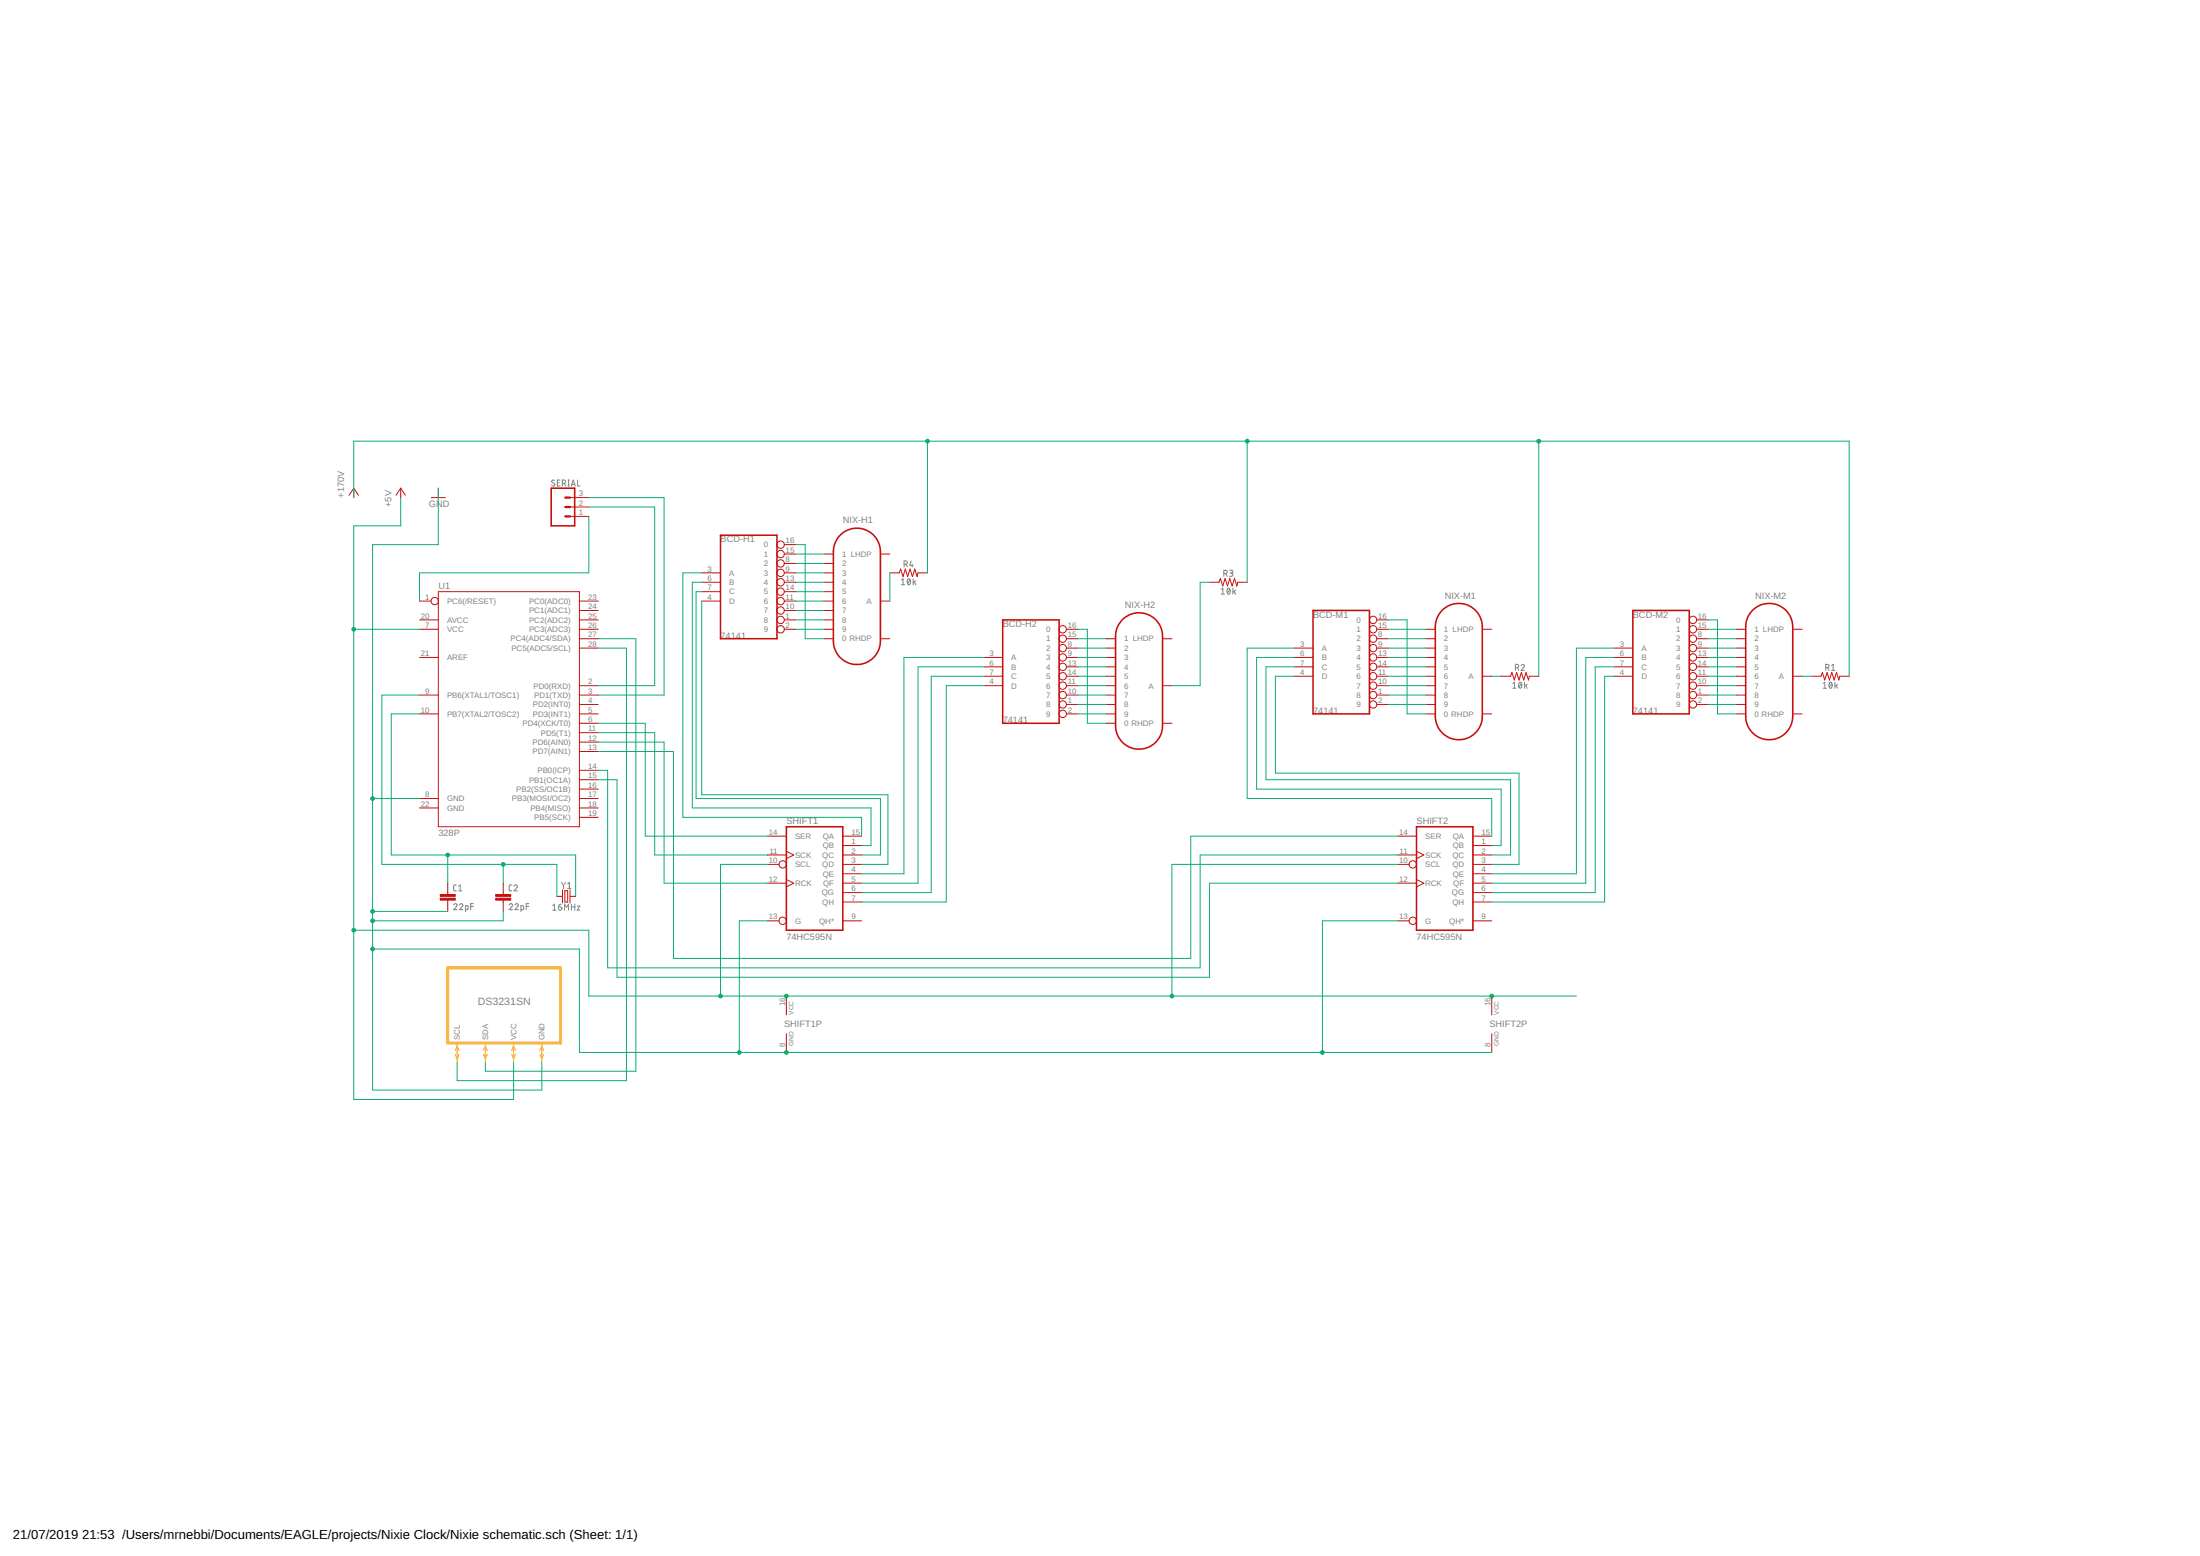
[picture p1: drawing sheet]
<svg xmlns="http://www.w3.org/2000/svg" width="594mm" height="420mm" viewBox="0 0 594 420" stroke-linecap="round" stroke-linejoin="round" font-family="sans-serif">
<g fill="none" stroke="#808080" stroke-width=".27">
<path d="M149.7 129.8a.41 .41 0 0 0-.5-.2 .41 .41 0 0 0-.1 .6l.5 .4a.41 .41 0 0 1 .1 .6 .41 .41 0 0 1-.6-.1l-.2-.1M150.5 130.3h.5M151.2 129.6h-.7v1.6h.7M151.8 130.5h.5a.44 .44 0 0 0 .5-.4 .44 .44 0 0 0-.5-.5h-.5v1.6M152.4 130.5l.4 .7M153.4 131.2h.3M153.4 129.6h.3M153.5 129.6v1.6M154.3 131.2l.5-1.6 .5 1.6M154.4 130.8h.8M156 129.6v1.6h.7M243.4 156.6l.5-.3v1.6"/>
<path d="M243.4 157.9h.9M244.1 152.4h.5a.46 .46 0 0 0 .4-.5 .46 .46 0 0 0-.4-.5h-.5v1.7M244.7 152.4l.3 .7M245.2 156.4l.2-.1a.89 .89 0 0 1 .5 .8 .89 .89 0 0 1-.6 .8l-.3-.8zM245.8 156.6l-.7 .9M246 151.4l-.3 1.3h.9M246.3 152.4v.7M246.6 156.3v1.6M246.9 157.1l.4 .8M247.3 156.8l-.7 .6M329.8 159.2l.4-.4v1.6M330.5 154.9h.4a.46 .46 0 0 0 .5-.5 .46 .46 0 0 0-.5-.4h-.4v1.6"/>
<path d="M331 154.9l.4 .7M331.5 158.9h.1a.81 .81 0 0 1 .6 .7 .81 .81 0 0 1-.6 .8l-.3-.8zM332 154h.6a.36 .36 0 0 1 .3 .3 .36 .36 0 0 1-.3 .4h-.4M332.1 159.2l-.7 .9M332.5 154.7a.46 .46 0 0 1 .4 .5 .46 .46 0 0 1-.4 .4h-.5M332.9 158.8v1.6M333.2 159.7l.5 .7M333.7 159.4l-.8 .5M329.8 160.4h.9M410.8 179.7a.45 .45 0 0 1 .6-.3 .45 .45 0 0 1 .1 .7l-.7 .9h.9M494.6 179.7l.4-.3v1.6M408.5 185.8h.9"/>
<path d="M408.5 184.6l.4-.4v1.6M409.2 180.3h.5a.46 .46 0 0 0 .4-.5 .46 .46 0 0 0-.4-.4h-.5v1.6M409.8 180.3l.3 .7M410.3 184.3l.1-.1a.86 .86 0 0 1 .6 .8 .86 .86 0 0 1-.5 .8 1.02 1.02 0 0 1-.2-1.5zM410.9 184.6l-.8 .9M411.7 184.2v1.6M412 185.1l.4 .7M412.4 184.8l-.7 .5M492.3 184.6l.5-.4v1.6M492.3 185.8h.9M493 180.3h.5a.46 .46 0 0 0 .4-.5 .46 .46 0 0 0-.4-.4h-.5v1.6M493.6 180.3l.3 .7"/>
<path d="M494.1 184.3l.1-.1a.81 .81 0 0 1 .6 .8 .81 .81 0 0 1-.6 .8l-.3-.8zM494.6 181h.9M494.7 184.6l-.7 .9M495.5 184.2v1.6M495.8 185.1l.4 .7M496.2 184.8l-.7 .5M123.2 239h-.6l-.1 .3v1l.7 .3M123.8 239.3l.5-.3v1.6M138.2 239h-.5l-.2 .3v1l.7 .3M138.8 239.3a.44 .44 0 0 1 .6-.3 .44 .44 0 0 1 .2 .7l-.8 .9h.9M151.6 238.3l.6 .8M152.2 239.1v.8"/>
<path d="M152.7 238.3l-.5 .8M153.3 238.7l.4-.4v1.6M153.3 239.9h.9M122.5 244.4a.44 .44 0 0 1 .6-.4 .44 .44 0 0 1 .2 .8l-.8 .8h.9M123.8 240.6h.9M124.1 244.4a.44 .44 0 0 1 .6-.4 .44 .44 0 0 1 .1 .8l-.7 .8h.9M125.7 245.6l.7-.1-.1-.9h-.6v1.6M127.1 244.8h.7M127.8 244h-.7v1.6M137.5 244.4a.44 .44 0 0 1 .6-.4 .44 .44 0 0 1 .2 .8l-.8 .8h.9M139.1 244.4a.44 .44 0 0 1 .6-.4 .44 .44 0 0 1 .1 .8l-.7 .8h.9M140.7 245.6l.7-.1-.2-.9h-.5v1.6"/>
<path d="M142.1 244.8h.7M142.8 244h-.7v1.6M149.2 244.5l.5-.4v1.7M149.2 245.8h1M150.8 244.9h.6a.45 .45 0 0 1 .3 .5 .45 .45 0 0 1-.5 .4 .45 .45 0 0 1-.4-.5zM151.5 244.1l-.4 .2-.3 .6M152.4 245.8v-1.7l.6 .9 .5-.9v1.7M154.3 244.9h.9M154.3 244.1v1.7M155.2 244.1v1.7M155.9 244.7h.7l-.7 1.1h.7"/>
</g>
<g fill="none" stroke="#c90d0c" stroke-width=".27">
<path d="M95.5 131.8l1.3 1.9M95.5 131.8l-1.2 1.9M95.5 131.8v2.6M108.2 131.8l1.3 1.9M108.2 131.8l-1.3 1.9M108.2 131.8v2.6M116.5 134.4h3.8M118.4 131.8v2.6M153.9 134.4h5.1M153.9 139.4h5.1M153.9 136.9h5.1M118.4 159.8h38.1v63.4h-38.1z"/>
<path d="M189.5 159.8h5.1M189.5 154.7h5.1M189.5 157.2h5.1M211.8 159.8h3.1M211.8 154.7h3.1M211.8 157.2h3.1M211.8 152.1h3.1M211.8 149.6h3.1M211.8 147.1h3.1M222.5 159.8h2.5M222.5 154.7h2.5M222.5 157.2h2.5"/>
<path d="M222.5 152.1h2.5M222.5 149.6h2.5M237.7 149.6h2.6M240.3 154.7h2.5l.4-1 .6 2 .7-2 .6 2 .6-2 .7 2 .6-2 .6 2 .3-1h2.5M326.6 157.2h2.6l.3-1 .7 2 .6-2 .6 2 .7-2 .6 2 .7-2 .6 2 .2-1h2.6M113.3 169.9h5.1M113.3 177.5h5.1M113.3 167.4h5.1M113.3 162.3h3.1M156.5 169.9h5M156.5 167.4h5M156.5 175h5"/>
<path d="M156.5 172.5h5M156.5 164.8h5M156.5 162.3h5M189.5 162.3h5.1M211.8 169.9h3.1M211.8 167.4h3.1M211.8 164.8h3.1M211.8 162.3h3.1M222.5 169.9h2.5M222.5 167.4h2.5M222.5 172.5h2.5M222.5 164.8h2.5"/>
<path d="M222.5 162.3h2.5M237.7 172.5h2.6M237.7 162.3h2.6M265.7 177.5h5.1M288 169.9h3.1M288 177.5h3.1M288 175h3.1M288 172.5h3.1M298.7 177.5h2.5M298.7 175h2.5M298.7 172.5h2.5M313.9 172.5h2.6"/>
<path d="M349.5 177.5h5.1M349.5 175h5.1M371.8 169.9h3.1M371.8 177.5h3.1M371.8 167.4h3.1M371.8 175h3.1M371.8 172.5h3.1M385 169.9h2.6M385 177.5h2.6M385 175h2.6M385 172.5h2.6M400.3 169.9h2.5"/>
<path d="M435.8 177.5h5.1M435.8 175h5.1M458.1 169.9h3.1M458.1 177.5h3.1M458.1 167.4h3.1M458.1 175h3.1M458.1 172.5h3.1M468.9 169.9h2.5M468.9 177.5h2.5M468.9 175h2.5M468.9 172.5h2.5M484.1 169.9h2.5"/>
<path d="M113.3 192.8h5.1M113.3 187.7h5.1M156.5 192.8h5M156.5 187.7h5M156.5 197.8h5M156.5 195.3h5M156.5 190.2h5M156.5 185.1h5M265.7 185.1h5.1M265.7 180.1h5.1M265.7 182.6h5.1M288 192.8h3.1"/>
<path d="M288 187.7h3.1M288 190.2h3.1M288 185.1h3.1M288 180.1h3.1M288 182.6h3.1M298.7 192.8h2.5M298.7 187.7h2.5M298.7 195.3h2.5M298.7 190.2h2.5M298.7 185.1h2.5M298.7 180.1h2.5M298.7 182.6h2.5"/>
<path d="M313.9 195.3h2.6M313.9 185.1h2.6M349.5 180.1h5.1M349.5 182.6h5.1M371.8 187.7h3.1M371.8 190.2h3.1M371.8 185.1h3.1M371.8 180.1h3.1M371.8 182.6h3.1M385 192.8h2.6M385 187.7h2.6M385 190.2h2.6"/>
<path d="M385 185.1h2.6M385 180.1h2.6M385 182.6h2.6M400.3 192.8h2.5M400.3 182.6h2.5M405.4 182.6h2.5l.4-1 .6 2 .7-2 .6 2 .6-2 .7 2 .6-2 .6 2 .3-1h2.5M435.8 180.1h5.1M435.8 182.6h5.1M458.1 187.7h3.1M458.1 190.2h3.1M458.1 185.1h3.1M458.1 180.1h3.1"/>
<path d="M458.1 182.6h3.1M468.9 192.8h2.5M468.9 187.7h2.5M468.9 190.2h2.5M468.9 185.1h2.5M468.9 180.1h2.5M468.9 182.6h2.5M484.1 192.8h2.5M484.1 182.6h2.5M489.2 182.6h2.5l.4-1 .6 2 .7-2 .6 2 .6-2 .7 2 .6-2 .6 2 .3-1h2.5M113.3 215.6h5.1M113.3 218.2h5.1"/>
<path d="M156.5 215.6h5M156.5 218.2h5M156.5 213.1h5M156.5 210.5h5M156.5 208h5M156.5 202.9h5M156.5 200.4h5M120.9 238.5v3M135.9 238.5v3M156.5 220.7h5M207.3 230.9h5M207.3 233.4h3.1"/>
<path d="M207.3 238.5h5M207.3 225.8h5M212.3 229.9l2 1-2 1M212.3 237.5l2 1-2 1M227.6 228.3h5.1M227.6 230.9h5.1M227.6 233.4h5.1M227.6 235.9h5.1M227.6 238.5h5.1M227.6 225.8h5.1M377.4 230.9h5.1M377.4 233.4h3.1"/>
<path d="M377.4 238.5h5.1M377.4 225.8h5.1M382.5 229.9l2 1-2 1M382.5 237.5l2 1-2 1M397.7 228.3h5.1M397.7 230.9h5.1M397.7 233.4h5.1M397.7 235.9h5.1M397.7 238.5h5.1M397.7 225.8h5.1M120.9 243.1v3M135.9 243.1v3"/>
<path d="M150.4 242h1.5M151.9 240.3v3.5M152.5 240.5h.8v3.1h-.8zM153.9 242h1.5M153.9 240.3v3.5M207.3 248.6h3.1M227.6 241h5.1M227.6 243.6h5.1M227.6 248.6h5.1M377.4 248.6h3.1M397.7 241h5.1M397.7 243.6h5.1"/>
<path d="M397.7 248.6h5.1M212.3 269v5M212.3 279.1v5.1M402.8 269v5M402.8 279.1v5.1"/>
<circle cx="210.8" cy="157.2" r=".99"/>
<circle cx="210.8" cy="154.7" r=".99"/>
<circle cx="210.8" cy="149.6" r=".99"/>
<circle cx="210.8" cy="152.1" r=".99"/>
<circle cx="210.8" cy="147.1" r=".99"/>
<circle cx="210.8" cy="159.8" r=".99"/>
<circle cx="117.4" cy="162.3" r=".99"/>
<circle cx="210.8" cy="167.4" r=".99"/>
<circle cx="210.8" cy="169.9" r=".99"/>
<circle cx="210.8" cy="162.3" r=".99"/>
<circle cx="210.8" cy="164.8" r=".99"/>
<circle cx="287" cy="172.5" r=".99"/>
<circle cx="287" cy="169.9" r=".99"/>
<circle cx="287" cy="175" r=".99"/>
<circle cx="287" cy="177.5" r=".99"/>
<circle cx="370.8" cy="169.9" r=".99"/>
<circle cx="370.8" cy="167.4" r=".99"/>
<circle cx="370.8" cy="172.5" r=".99"/>
<circle cx="370.8" cy="175" r=".99"/>
<circle cx="370.8" cy="177.5" r=".99"/>
<circle cx="457.2" cy="172.5" r=".99"/>
<circle cx="457.2" cy="169.9" r=".99"/>
<circle cx="457.2" cy="167.4" r=".99"/>
<circle cx="457.2" cy="177.5" r=".99"/>
<circle cx="457.2" cy="175" r=".99"/>
<circle cx="287" cy="190.2" r=".99"/>
<circle cx="287" cy="187.7" r=".99"/>
<circle cx="287" cy="185.1" r=".99"/>
<circle cx="287" cy="192.8" r=".99"/>
<circle cx="287" cy="180.1" r=".99"/>
<circle cx="287" cy="182.6" r=".99"/>
<circle cx="370.8" cy="182.6" r=".99"/>
<circle cx="370.8" cy="187.7" r=".99"/>
<circle cx="370.8" cy="185.1" r=".99"/>
<circle cx="370.8" cy="180.1" r=".99"/>
<circle cx="370.8" cy="190.2" r=".99"/>
<circle cx="457.2" cy="187.7" r=".99"/>
<circle cx="457.2" cy="182.6" r=".99"/>
<circle cx="457.2" cy="185.1" r=".99"/>
<circle cx="457.2" cy="180.1" r=".99"/>
<circle cx="457.2" cy="190.2" r=".99"/>
<circle cx="211.3" cy="233.4" r=".99"/>
<circle cx="381.5" cy="233.4" r=".99"/>
<circle cx="211.3" cy="248.6" r=".99"/>
<circle cx="381.5" cy="248.6" r=".99"/>
</g>
<path d="M148.8 131.8h6.4v10.2h-6.4zM194.6 144.5h15.2v28h-15.2zM226.9 144.5a6.3 6.3 0 0 1 6.9-1.4 6.3 6.3 0 0 1 3.9 5.9v24.1a6.4 6.4 0 0 1-6.3 6.3 6.4 6.4 0 0 1-6.4-6.3l.1-24.8 .6-2.1zM270.8 167.4h15.2v27.9h-15.2zM303.1 167.3a6.3 6.3 0 0 1 6.9-1.4 6.3 6.3 0 0 1 3.9 5.9v24.1a6.3 6.3 0 0 1-6.3 6.4 6.3 6.3 0 0 1-6.4-6.4l.1-24.8 .6-2zM354.6 164.8h15.2v28h-15.2zM389.4 164.8a6.3 6.3 0 0 1 7-1.4 6.3 6.3 0 0 1 3.9 5.9v24.1a6.3 6.3 0 0 1-6.4 6.3 6.3 6.3 0 0 1-6.3-6.3v-24.8l.6-2.1zM440.9 164.8h15.3v28h-15.3zM473.3 164.8a6.3 6.3 0 0 1 6.9-1.4 6.3 6.3 0 0 1 3.9 5.9v24.1a6.3 6.3 0 0 1-6.3 6.3 6.3 6.3 0 0 1-6.4-6.3v-24.8l.6-2.1zM212.3 223.2h15.3v28h-15.3zM382.5 223.2h15.2v28h-15.2z" fill="none" stroke="#c90d0c" stroke-width=".42"/>
<g fill="#c90d0c" stroke="#c90d0c" stroke-width=".27">
<path d="M118.9 242.5h4v.6h-4z"/>
<path d="M118.9 241.5h4v.5h-4z"/>
<path d="M133.9 242.5h4v.6h-4z"/>
<path d="M133.9 241.5h4v.5h-4z"/>
</g>
<path d="M152.7 134.4h1.2M152.7 136.9h1.2M152.7 139.4h1.2" fill="none" stroke="#c90d0c" stroke-width=".61"/>
<g fill="none" stroke="#0dab76" stroke-width=".27">
<path d="M250.4 119.1v35.6M336.8 119.1v38.1M415.5 119.1v63.5M95.5 134.4v-15.3h403.8v63.5M108.2 134.4v7.6h-12.7v154.9h43.2v-10.2M118.4 131.8v15.3h-17.8v147.2h45.7v-7.6M159 139.4v15.3h-45.7v7.6M159 134.4h20.3v53.3h-17.8M159 136.9h17.8v48.2h-15.3M189.5 159.8h-1.5v55.8h49.7v15.3h-5M189.5 154.7h-5.1v66h48.3v5.1M189.5 157.2h-2.6v61h48.3v10.1h-2.5"/>
<path d="M214.9 147.1h2.5v25.4h5.1M214.9 154.7h7.6M214.9 157.2h7.6M214.9 159.8h7.6M214.9 149.6h7.6M214.9 152.1h7.6M240.3 154.7v7.6M326.6 157.2h-2.5v27.9h-7.6M95.5 169.9h17.8M161.5 172.5h10.2v116.8h-40.6v-2.6M161.5 175h7.7v116.8h-45.8v-5.1M189.5 162.3v52.3h50.3v18.8h-7.1"/>
<path d="M214.9 169.9h7.6M214.9 162.3h7.6M214.9 164.8h7.6M214.9 167.4h7.6M265.7 177.5h-21.6v58.4h-11.4M291.1 169.9h2.5v25.4h5.1M291.1 172.5h7.6M291.1 175h7.6M291.1 177.5h7.6M349.5 175h-12.7v40.6h66v10.2M349.5 177.5h-10.2v35.6h66.1v15.2h-2.6M374.9 169.9h10.1"/>
<path d="M374.9 167.4h5.1v25.4h5M374.9 172.5h10.1M374.9 175h10.1M374.9 177.5h10.1M435.8 175h-10.1v60.9h-22.9M435.8 177.5h-7.6v61h-25.4M461.2 169.9h7.7M461.2 167.4h2.6v25.4h5.1M461.2 172.5h7.7M461.2 175h7.7M461.2 177.5h7.7M113.3 187.7h-10.2v45.7h47.3v8.6"/>
<path d="M113.3 192.8h-7.6v38.1h49.7v11.1M161.5 197.8h15.3v33.1h30.5M161.5 195.3h12.7v30.5h33.1M265.7 182.6h-14.2v58.4h-18.8M265.7 180.1h-17.8v58.4h-15.2M265.7 185.1h-10.2v58.5h-22.8M291.1 182.6h7.6M291.1 187.7h7.6M291.1 192.8h7.6M291.1 185.1h7.6M291.1 180.1h7.6M291.1 190.2h7.6"/>
<path d="M349.5 182.6h-5.1v26.2h65.8v24.6h-7.4M349.5 180.1h-7.6v30.4h66v20.4h-5.1M374.9 182.6h10.1M374.9 187.7h10.1M374.9 185.1h10.1M374.9 180.1h10.1M374.9 190.2h10.1M402.8 182.6h2.6M435.8 182.6h-2.5v61h-30.5M435.8 180.1h-5v60.9h-28M461.2 182.6h7.7M461.2 187.7h7.7"/>
<path d="M461.2 185.1h7.7M461.2 180.1h7.7M461.2 190.2h7.7M486.6 182.6h2.6M100.6 215.6h12.7M161.5 208h2.6v53.3h160v-30.4h53.3M161.5 202.9h20.4v55.9h139.6v-33h55.9M161.5 200.4h17.8v38.1h28M161.5 210.5h5.1v53.4h160v-25.4h50.8M120.9 230.9v7.6M135.9 233.4v5.1M207.3 233.4h-12.7v35.6"/>
<path d="M377.4 233.4h-60.9v35.6M95.5 251.2h63.5v17.8h266.7M100.6 246.1h20.3M100.6 256.3h55.9v27.9h246.3M135.9 246.1v2.5h-35.3M207.3 248.6h-7.7v35.6M377.4 248.6h-20.3v35.6"/>
</g>
<g fill="#0dab76" stroke="#0dab76" stroke-width=".27">
<circle cx="95.5" cy="169.9" r=".51"/>
<circle cx="95.5" cy="251.2" r=".51"/>
<circle cx="212.3" cy="269" r=".51"/>
<circle cx="194.6" cy="269" r=".51"/>
<circle cx="316.5" cy="269" r=".51"/>
<circle cx="402.8" cy="269" r=".51"/>
<circle cx="100.6" cy="215.6" r=".51"/>
<circle cx="100.6" cy="246.1" r=".51"/>
<circle cx="100.6" cy="248.6" r=".51"/>
<circle cx="212.3" cy="284.2" r=".51"/>
<circle cx="100.6" cy="256.3" r=".51"/>
<circle cx="199.6" cy="284.2" r=".51"/>
<circle cx="357.1" cy="284.2" r=".51"/>
<circle cx="135.9" cy="233.4" r=".51"/>
<circle cx="120.9" cy="230.9" r=".51"/>
<circle cx="415.5" cy="119.1" r=".51"/>
<circle cx="336.8" cy="119.1" r=".51"/>
<circle cx="250.4" cy="119.1" r=".51"/>
</g>
<path d="M120.9 261.3h30.5v20.3h-30.5z" fill="none" stroke="#ffba08" stroke-width=".76"/>
<path d="M122.9 283.7l.5-1.3 .6 1.3M122.9 284.7l.5 1.3 .6-1.3M123.4 281.6v5.1M130.6 283.7l.5-1.3 .5 1.3M130.6 284.7l.5 1.3 .5-1.3M131.1 281.6v5.1M138.2 283.7l.5-1.3 .5 1.3M138.2 284.7l.5 1.3 .5-1.3M138.7 281.6v5.1M145.8 283.7l.5-1.3 .5 1.3M145.8 284.7l.5 1.3 .5-1.3M146.3 281.6v5.1" fill="none" stroke="#ffba08" stroke-width=".27"/>
<g font-size="3.5">
<text x="3.5" y="415.7">21/07/2019</text>
<text x="22.2" y="415.7">21:53 /Users/mrnebbi/Documents/EAGLE/projects/Nixie Clock/Nixie schematic.sch (Sheet: 1/1)</text>
</g>
<text font-size="2.9" fill="#808080" x="129" y="271.5">DS3231SN</text>
<g font-size="2.5" fill="#808080">
<text x="93" y="134.4" transform="rotate(-90 93 134.4)">+170V</text>
<text x="105.7" y="136.9" transform="rotate(-90 105.7 136.9)">+5V</text>
<text x="115.8" y="136.9">GND</text>
<text x="227.6" y="141.3">NIX-H1</text>
<text x="194.6" y="146.4">BCD-H1</text>
<text x="118.4" y="159">U1</text>
<text x="390.1" y="161.7">NIX-M1</text>
<text x="473.9" y="161.7">NIX-M2</text>
<text x="303.8" y="164.2">NIX-H2</text>
<text x="354.6" y="166.7">BCD-M1</text>
<text x="440.9" y="166.7">BCD-M2</text>
<text x="194.6" y="172.5">74141</text>
<text x="270.8" y="169.3">BCD-H2</text>
<text x="270.8" y="195.3">74141</text>
<text x="354.6" y="192.8">74141</text>
<text x="440.9" y="192.8">74141</text>
<text x="118.4" y="225.8">328P</text>
<text x="212.3" y="222.6">SHIFT1</text>
<text x="382.5" y="222.6">SHIFT2</text>
<text x="212.3" y="253.7">74HC595N</text>
<text x="382.5" y="253.7">74HC595N</text>
<text x="211.7" y="277.2">SHIFT1P</text>
<text x="402.2" y="277.2">SHIFT2P</text>
</g>
<g font-size="2.1" fill="#808080">
<text x="156.3" y="136.5">2</text>
<text x="156.3" y="134">3</text>
<text x="156.3" y="139.1">1</text>
<text x="206.3" y="147.8">0</text>
<text x="212.1" y="149.2">15</text>
<text x="212.1" y="146.7">16</text>
<text x="191" y="154.3">3</text>
<text x="196.9" y="155.4">A</text>
<text x="206.3" y="152.9">2</text>
<text x="206.3" y="155.4">3</text>
<text x="206.3" y="150.4">1</text>
<text x="212.1" y="151.8">8</text>
<text x="212.1" y="154.3">9</text>
<text x="227.4" y="150.4">1 LHDP</text>
<text x="227.4" y="152.9">2</text>
<text x="227.4" y="155.4">3</text>
<text x="114.9" y="161.9">1</text>
<text x="158.8" y="161.9">23</text>
<text x="191" y="161.9">4</text>
<text x="191" y="156.9">6</text>
<text x="191" y="159.4">7</text>
<text x="196.9" y="158">B</text>
<text x="196.9" y="160.5">C</text>
<text x="206.3" y="158">4</text>
<text x="206.3" y="160.5">5</text>
<text x="212.1" y="161.9">11</text>
<text x="212.1" y="156.9">13</text>
<text x="212.1" y="159.4">14</text>
<text x="227.4" y="158">4</text>
<text x="227.4" y="160.5">5</text>
<text x="113.7" y="167">20</text>
<text x="120.7" y="163.1">PC6(/RESET)</text>
<text x="142.9" y="165.6">PC1(ADC1)</text>
<text x="142.9" y="163.1">PC0(ADC0)</text>
<text x="158.8" y="167">25</text>
<text x="158.8" y="164.5">24</text>
<text x="196.9" y="163.1">D</text>
<text x="206.3" y="165.6">7</text>
<text x="206.3" y="163.1">6</text>
<text x="212.1" y="167">1</text>
<text x="212.1" y="164.5">10</text>
<text x="227.4" y="163.1">6</text>
<text x="227.4" y="165.6">7</text>
<text x="234" y="163.1">A</text>
<text x="372.1" y="167">16</text>
<text x="458.5" y="167">16</text>
<text x="114.9" y="169.6">7</text>
<text x="120.7" y="170.7">VCC</text>
<text x="120.7" y="168.1">AVCC</text>
<text x="137.9" y="173.2">PC4(ADC4/SDA)</text>
<text x="142.9" y="170.7">PC3(ADC3)</text>
<text x="142.9" y="168.1">PC2(ADC2)</text>
<text x="158.8" y="172.1">27</text>
<text x="158.8" y="169.6">26</text>
<text x="206.3" y="168.1">8</text>
<text x="206.3" y="170.7">9</text>
<text x="212.1" y="169.6">2</text>
<text x="227.4" y="168.1">8</text>
<text x="227.4" y="170.7">9</text>
<text x="227.4" y="173.2">0 RHDP</text>
<text x="282.5" y="173.2">1</text>
<text x="282.5" y="170.7">0</text>
<text x="288.3" y="172.1">15</text>
<text x="288.3" y="169.6">16</text>
<text x="303.6" y="173.2">1 LHDP</text>
<text x="366.3" y="173.2">2</text>
<text x="366.3" y="170.7">1</text>
<text x="366.3" y="168.1">0</text>
<text x="372.1" y="172.1">8</text>
<text x="372.1" y="169.6">15</text>
<text x="389.9" y="170.7">1 LHDP</text>
<text x="389.9" y="173.2">2</text>
<text x="452.6" y="173.2">2</text>
<text x="452.6" y="170.7">1</text>
<text x="452.6" y="168.1">0</text>
<text x="458.5" y="172.1">8</text>
<text x="458.5" y="169.6">15</text>
<text x="473.7" y="170.7">1 LHDP</text>
<text x="473.7" y="173.2">2</text>
<text x="113.7" y="177.2">21</text>
<text x="120.7" y="178.3">AREF</text>
<text x="138.1" y="175.8">PC5(ADC5/SCL)</text>
<text x="158.8" y="174.6">28</text>
<text x="267.2" y="177.2">3</text>
<text x="267.2" y="179.7">6</text>
<text x="273.1" y="178.3">A</text>
<text x="282.5" y="175.8">2</text>
<text x="282.5" y="178.3">3</text>
<text x="288.3" y="174.6">8</text>
<text x="288.3" y="177.2">9</text>
<text x="288.3" y="179.7">13</text>
<text x="303.6" y="175.8">2</text>
<text x="303.6" y="178.3">3</text>
<text x="351" y="174.6">3</text>
<text x="351" y="177.2">6</text>
<text x="351" y="179.7">7</text>
<text x="356.9" y="175.8">A</text>
<text x="356.9" y="178.3">B</text>
<text x="366.3" y="175.8">3</text>
<text x="366.3" y="178.3">4</text>
<text x="372.1" y="174.6">9</text>
<text x="372.1" y="177.2">13</text>
<text x="372.1" y="179.7">14</text>
<text x="389.9" y="175.8">3</text>
<text x="389.9" y="178.3">4</text>
<text x="437.4" y="174.6">3</text>
<text x="437.4" y="177.2">6</text>
<text x="437.4" y="179.7">7</text>
<text x="443.3" y="175.8">A</text>
<text x="443.3" y="178.3">B</text>
<text x="452.6" y="175.8">3</text>
<text x="452.6" y="178.3">4</text>
<text x="458.5" y="174.6">9</text>
<text x="458.5" y="177.2">13</text>
<text x="458.5" y="179.7">14</text>
<text x="473.7" y="175.8">3</text>
<text x="473.7" y="178.3">4</text>
<text x="144" y="185.9">PD0(RXD)</text>
<text x="158.8" y="184.8">2</text>
<text x="267.2" y="184.8">4</text>
<text x="267.2" y="182.3">7</text>
<text x="273.1" y="185.9">D</text>
<text x="273.1" y="180.8">B</text>
<text x="273.1" y="183.4">C</text>
<text x="282.5" y="185.9">6</text>
<text x="282.5" y="180.8">4</text>
<text x="282.5" y="183.4">5</text>
<text x="288.3" y="184.8">11</text>
<text x="288.3" y="182.3">14</text>
<text x="303.6" y="180.8">4</text>
<text x="303.6" y="183.4">5</text>
<text x="303.6" y="185.9">6</text>
<text x="310.2" y="185.9">A</text>
<text x="351" y="182.3">4</text>
<text x="356.9" y="183.4">D</text>
<text x="356.9" y="180.8">C</text>
<text x="366.3" y="185.9">7</text>
<text x="366.3" y="183.4">6</text>
<text x="366.3" y="180.8">5</text>
<text x="372.1" y="184.8">10</text>
<text x="372.1" y="182.3">11</text>
<text x="389.9" y="180.8">5</text>
<text x="389.9" y="183.4">6</text>
<text x="389.9" y="185.9">7</text>
<text x="396.5" y="183.4">A</text>
<text x="437.4" y="182.3">4</text>
<text x="443.3" y="183.4">D</text>
<text x="443.3" y="180.8">C</text>
<text x="452.6" y="185.9">7</text>
<text x="452.6" y="183.4">6</text>
<text x="452.6" y="180.8">5</text>
<text x="458.5" y="184.8">10</text>
<text x="458.5" y="182.3">11</text>
<text x="473.7" y="180.8">5</text>
<text x="473.7" y="183.4">6</text>
<text x="473.7" y="185.9">7</text>
<text x="480.3" y="183.4">A</text>
<text x="114.9" y="187.3">9</text>
<text x="120.7" y="188.5">PB6(XTAL1/TOSC1)</text>
<text x="143.9" y="191">PD2(INT0)</text>
<text x="144.3" y="188.5">PD1(TXD)</text>
<text x="158.8" y="189.9">4</text>
<text x="158.8" y="187.3">3</text>
<text x="282.5" y="191">8</text>
<text x="282.5" y="188.5">7</text>
<text x="288.3" y="189.9">1</text>
<text x="288.3" y="187.3">10</text>
<text x="303.6" y="188.5">7</text>
<text x="303.6" y="191">8</text>
<text x="366.3" y="188.5">8</text>
<text x="366.3" y="191">9</text>
<text x="372.1" y="187.3">1</text>
<text x="372.1" y="189.9">2</text>
<text x="389.9" y="188.5">8</text>
<text x="389.9" y="191">9</text>
<text x="452.6" y="188.5">8</text>
<text x="452.6" y="191">9</text>
<text x="458.5" y="187.3">1</text>
<text x="458.5" y="189.9">2</text>
<text x="473.7" y="188.5">8</text>
<text x="473.7" y="191">9</text>
<text x="113.7" y="192.4">10</text>
<text x="120.7" y="193.5">PB7(XTAL2/TOSC2)</text>
<text x="141.1" y="196.1">PD4(XCK/T0)</text>
<text x="143.9" y="193.5">PD3(INT1)</text>
<text x="158.8" y="197.5">11</text>
<text x="158.8" y="195">6</text>
<text x="158.8" y="192.4">5</text>
<text x="282.5" y="193.5">9</text>
<text x="288.3" y="192.4">2</text>
<text x="303.6" y="193.5">9</text>
<text x="303.6" y="196.1">0 RHDP</text>
<text x="389.9" y="193.5">0 RHDP</text>
<text x="473.7" y="193.5">0 RHDP</text>
<text x="143.8" y="203.7">PD7(AIN1)</text>
<text x="143.8" y="201.2">PD6(AIN0)</text>
<text x="146" y="198.6">PD5(T1)</text>
<text x="158.8" y="202.6">13</text>
<text x="158.8" y="200">12</text>
<text x="145.1" y="208.8">PB0(ICP)</text>
<text x="158.8" y="207.7">14</text>
<text x="114.9" y="215.3">8</text>
<text x="139.4" y="213.9">PB2(SS/OC1B)</text>
<text x="142.9" y="211.3">PB1(OC1A)</text>
<text x="158.8" y="215.3">17</text>
<text x="158.8" y="212.7">16</text>
<text x="158.8" y="210.2">15</text>
<text x="113.7" y="217.8">22</text>
<text x="120.7" y="216.4">GND</text>
<text x="120.7" y="218.9">GND</text>
<text x="138.2" y="216.4">PB3(MOSI/OC2)</text>
<text x="143.2" y="218.9">PB4(MISO)</text>
<text x="144.3" y="221.5">PB5(SCK)</text>
<text x="158.8" y="220.4">19</text>
<text x="158.8" y="217.8">18</text>
<text x="207.6" y="225.4">14</text>
<text x="214.7" y="226.5">SER</text>
<text x="222.2" y="226.5">QA</text>
<text x="229.9" y="228">1</text>
<text x="229.9" y="225.4">15</text>
<text x="377.8" y="225.4">14</text>
<text x="384.8" y="226.5">SER</text>
<text x="392.3" y="226.5">QA</text>
<text x="400.1" y="228">1</text>
<text x="400.1" y="225.4">15</text>
<text x="207.6" y="233">10</text>
<text x="207.8" y="230.5">11</text>
<text x="214.7" y="231.6">SCK</text>
<text x="222" y="231.6">QC</text>
<text x="222.2" y="229.1">QB</text>
<text x="229.9" y="230.5">2</text>
<text x="229.9" y="233">3</text>
<text x="377.8" y="233">10</text>
<text x="377.9" y="230.5">11</text>
<text x="384.8" y="231.6">SCK</text>
<text x="392.2" y="231.6">QC</text>
<text x="392.3" y="229.1">QB</text>
<text x="400.1" y="230.5">2</text>
<text x="400.1" y="233">3</text>
<text x="207.6" y="238.1">12</text>
<text x="214.7" y="234.2">SCL</text>
<text x="214.7" y="239.2">RCK</text>
<text x="222" y="234.2">QD</text>
<text x="222.2" y="236.7">QE</text>
<text x="222.3" y="239.2">QF</text>
<text x="229.9" y="235.6">4</text>
<text x="229.9" y="238.1">5</text>
<text x="377.8" y="238.1">12</text>
<text x="384.8" y="234.2">SCL</text>
<text x="384.8" y="239.2">RCK</text>
<text x="392.2" y="234.2">QD</text>
<text x="392.3" y="236.7">QE</text>
<text x="392.4" y="239.2">QF</text>
<text x="400.1" y="235.6">4</text>
<text x="400.1" y="238.1">5</text>
<text x="221.9" y="241.8">QG</text>
<text x="222" y="244.3">QH</text>
<text x="229.9" y="240.7">6</text>
<text x="229.9" y="243.2">7</text>
<text x="392.1" y="241.8">QG</text>
<text x="392.2" y="244.3">QH</text>
<text x="400.1" y="240.7">6</text>
<text x="400.1" y="243.2">7</text>
<text x="207.6" y="248.3">13</text>
<text x="214.7" y="249.4">G</text>
<text x="221.2" y="249.4">QH*</text>
<text x="229.9" y="248.3">9</text>
<text x="377.8" y="248.3">13</text>
<text x="384.8" y="249.4">G</text>
<text x="391.4" y="249.4">QH*</text>
<text x="400.1" y="248.3">9</text>
<text x="212" y="271.7" transform="rotate(-90 212 271.7)">16</text>
<text x="402.5" y="271.7" transform="rotate(-90 402.5 271.7)">16</text>
<text x="124.2" y="280.9" transform="rotate(-90 124.2 280.9)">SCL</text>
<text x="131.8" y="280.9" transform="rotate(-90 131.8 280.9)">SDA</text>
<text x="139.5" y="280.9" transform="rotate(-90 139.5 280.9)">VCC</text>
<text x="147.1" y="280.9" transform="rotate(-90 147.1 280.9)">GND</text>
<text x="212" y="282.6" transform="rotate(-90 212 282.6)">8</text>
<text x="402.5" y="282.6" transform="rotate(-90 402.5 282.6)">8</text>
</g>
<g font-size="1.8" fill="#808080">
<text x="214.2" y="274" transform="rotate(-90 214.2 274)">VCC</text>
<text x="404.7" y="274" transform="rotate(-90 404.7 274)">VCC</text>
<text x="214.2" y="282.4" transform="rotate(-90 214.2 282.4)">GND</text>
<text x="404.7" y="282.4" transform="rotate(-90 404.7 282.4)">GND</text>
</g>
</svg>
